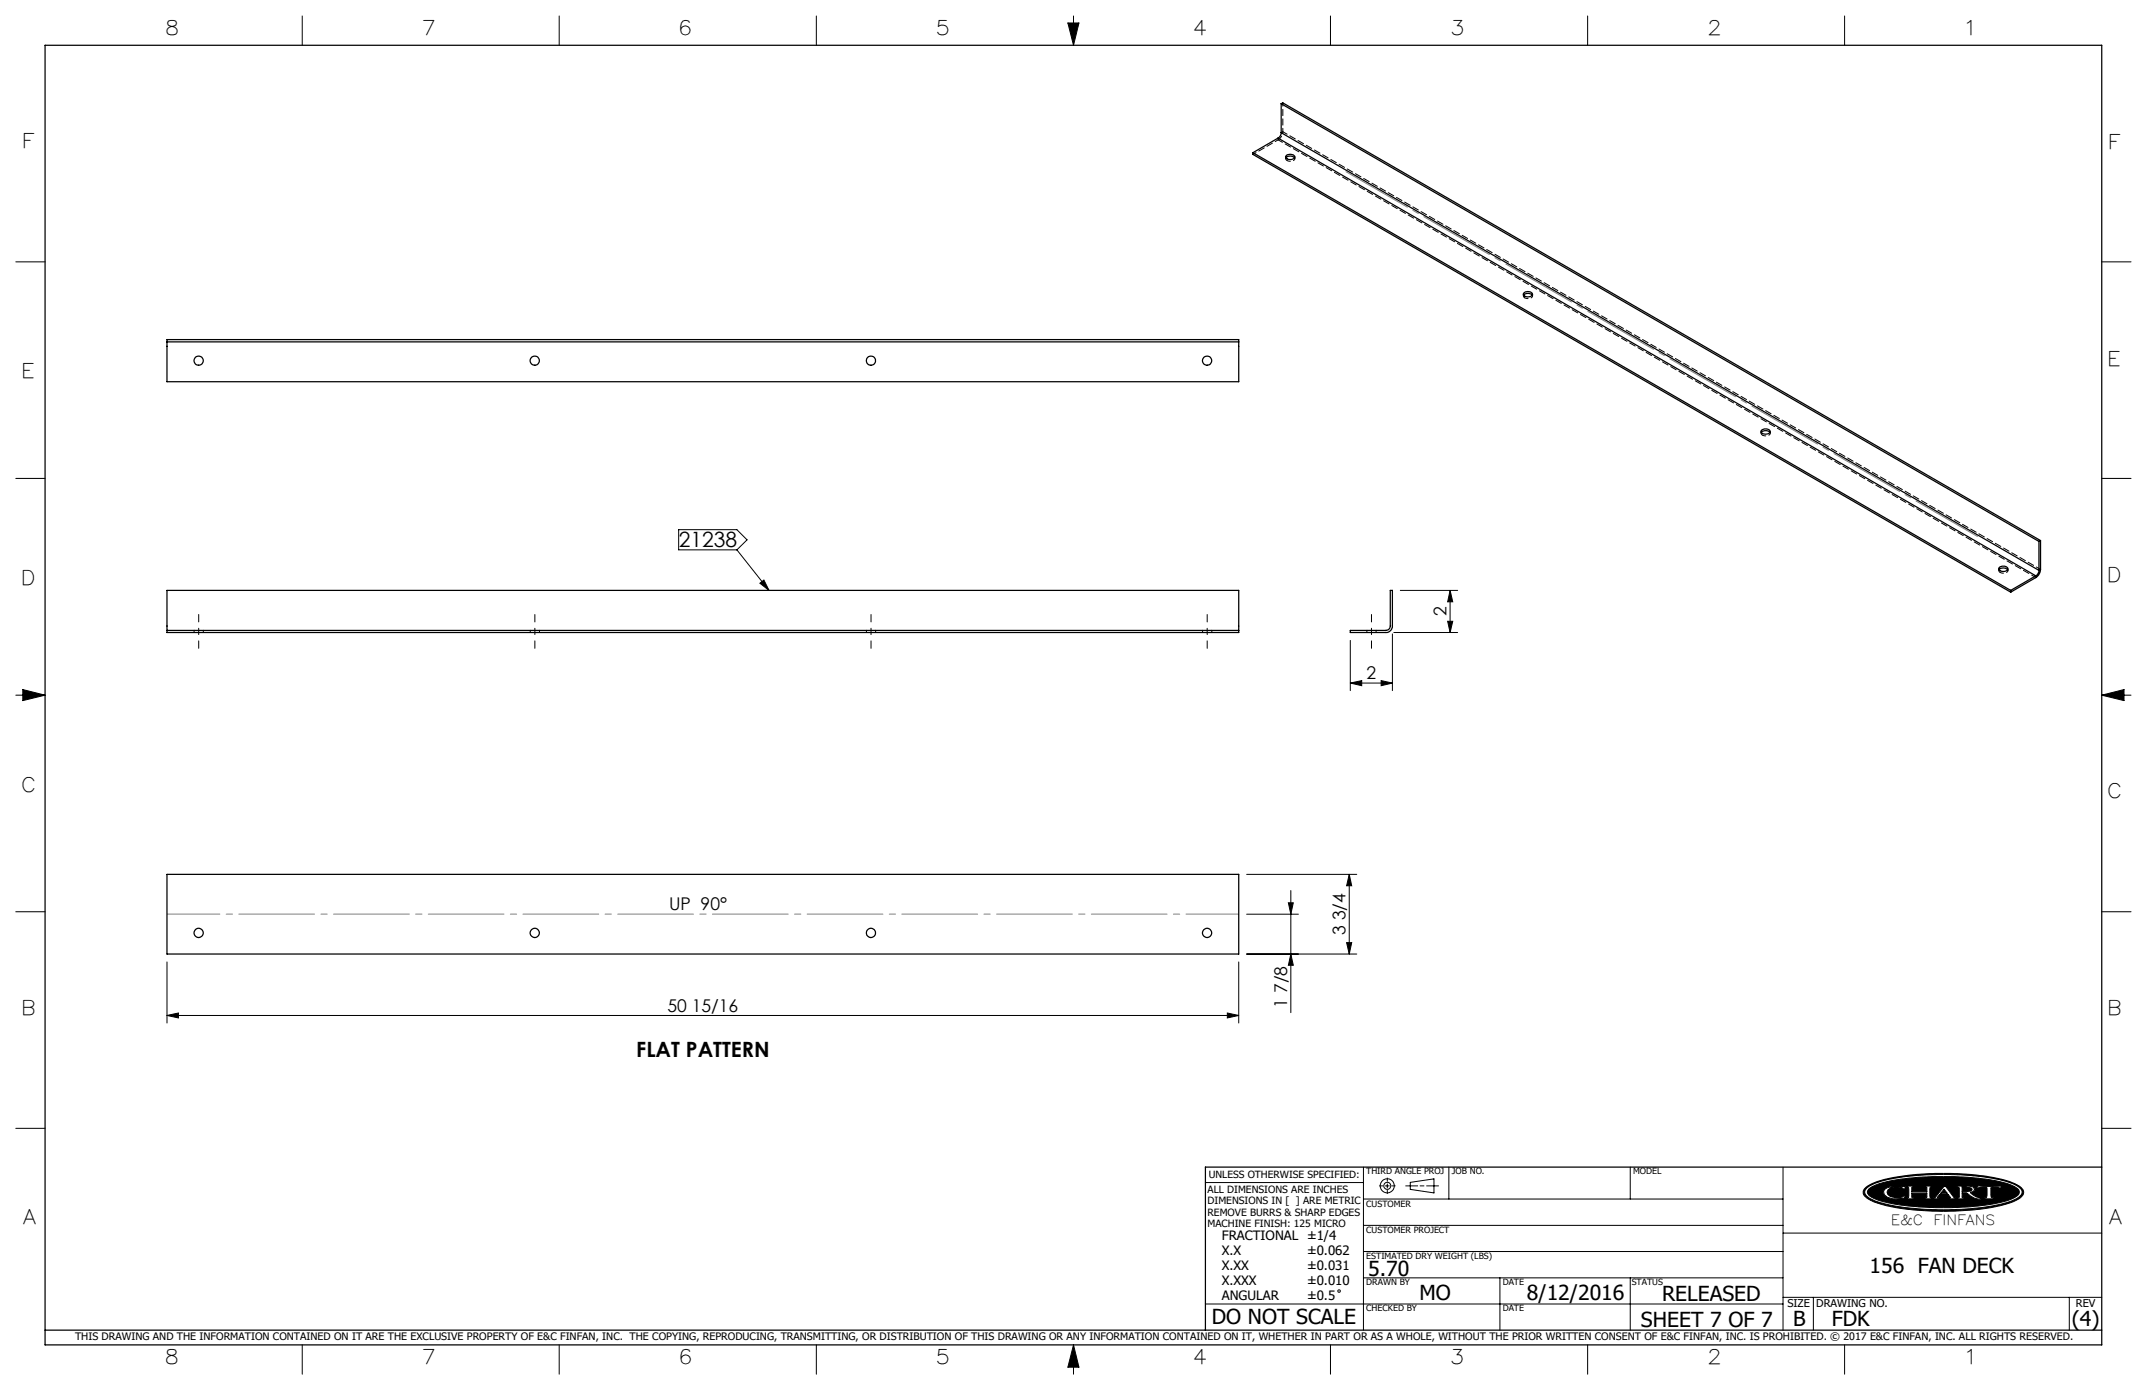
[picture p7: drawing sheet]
<svg xmlns="http://www.w3.org/2000/svg" width="432mm" height="279mm" viewBox="0 0 432 279" stroke-linecap="round" stroke-linejoin="round" font-family="sans-serif">
<g fill="none" stroke="#000" stroke-width=".2">
<path d="M60.8 3.2v5.9M112.5 3.2v5.9M164.2 3.2v5.9M214.8 4.6h2.2l-1.1 4.5zM215.9 3.2v5.9M267.6 3.2v5.9M319.3 3.2v5.9M371 3.2v5.9M3.2 52.6h5.9M422.7 52.6h5.9M3.2 96.2h5.9M422.7 96.2h5.9"/>
<path d="M136.5 106.5h11.7l2 2-2 2h-11.7zM148.2 110.5l6.5 8.2M152.8 117.2l.8-.6 1.1 2.1zM281.6 118.7h11.6M291.6 118.7v8.4M291.6 118.7l.6 2.3h-1.1zM3.2 139.7h5.9M4.6 138.6l4.5 1.1-4.5 1.1zM271.6 137.3l2.3-.5v1zM271.6 128.7v10.1M271.6 137.3h8.4M277.8 136.8l2.2 .5-2.2 .5z"/>
<path d="M280 127.4v11.4M280.3 127.1h12.9M291.1 124.9h1.1l-.6 2.2zM422.7 139.7h5.9M422.7 139.7l4.5-1.1v2.2zM250.7 175.8h22.2M259.6 179v24.6M271.4 175.8v16M271.4 175.8l.5 2.2h-1.1zM3.2 183.3h5.9M33.6 193.4v12.2M249.1 193.4v12.2"/>
<path d="M250.7 183.8h10.4M250.7 191.8h22.2M259.1 181.5h1l-.5 2.3zM259.6 191.8l.5 2.2h-1zM270.8 189.5h1.1l-.5 2.3zM422.7 183.3h5.9M33.6 204.1l2.3-.5v1zM33.6 204.1h215.5M246.8 203.6l2.3 .5-2.3 .5zM3.2 226.8h5.9M242.4 237.7h31.8M274.2 234.6v32.8"/>
<path d="M277.4 238.4h.7M278.6 238.4h.8M279 236.8v.7M279 238v.8M279 239.3v.6M279.9 238.4h.7M282.7 238.4h2.4M283.6 237.7l4.8-.7v2.8l-4.8-.7zM285.6 238.4h.8M286.9 238.4h2.4M291.4 234.6v6.4M327.9 234.6v6.4"/>
<path d="M358.6 234.6v32.8M375.3 238.7a16.2 16.2 0 0 1 7.4-2.3 55.4 55.4 0 0 1 21.3 1.1l1.9 .8a1.36 1.36 0 0 1 1.1 1.1 1.36 1.36 0 0 1-.7 1.4 23 23 0 0 1-9.9 2.4l-.5 .1a53.3 53.3 0 0 1-18.2-1.4 4.1 4.1 0 0 1-3-2 1.17 1.17 0 0 1 .6-1.2zM375.4 238.9a12.3 12.3 0 0 1 6-2.1 59.4 59.4 0 0 1 22.1 .7 4.5 4.5 0 0 1 3.1 1.9 1.36 1.36 0 0 1-.9 1.5 27.8 27.8 0 0 1-10.4 2.1l-1.1 .1a48.8 48.8 0 0 1-17.3-1.8l-1.5-.9a.94 .94 0 0 1 0-1.5zM375.8 239a15.4 15.4 0 0 1 7.6-2.1l3.6-.3 3.3-.1a44.5 44.5 0 0 1 14.2 1.7l.8 .4a1.03 1.03 0 0 1 .8 1 1.03 1.03 0 0 1-.8 1 25.5 25.5 0 0 1-9.5 2l-5 .1a43.6 43.6 0 0 1-13.5-1.6l-1.3-.8a.79 .79 0 0 1-.2-1.3zM379 239.1a5 5 0 0 1 3.5-.6h.7l-.2 .6-.5-.4a3.4 3.4 0 0 0-2.8 .4l-.2 .5 .2 .5a3.1 3.1 0 0 0 2.8 .5l.4-.3h.3l-.2 .5-.7 .1a3.6 3.6 0 0 1-3.3-.8l-.2-.6zM383.5 238.4h1.6v.2l-.6 .1v.8h3v-.8l-.5-.1v-.2h1.5v.2l-.3 .1-.1 .4 .1 1.5v.1l.3 .1v.2h-1.5v-.2h.4l.1-.2v-.8h-3v.8l.1 .2h.5v.2h-1.6v-.2l.3-.1 .1-.1v-1.5v-.4l-.4-.1zM391 239l.6 .9h-1.3zM391 238.4h.3l1.7 2.3 .5 .1v.2h-1.6v-.2l.4-.1-.5-.6h-1.7l-.5 .7h.6v.2h-1.5v-.2l.5-.1zM393.6 238.4h2.3l.9 .2 .3 .4-.2 .5-.7 .2 1.2 .9 1.1 .2v.2a4.2 4.2 0 0 1-2.9-1.1l-1-.1v.9l.6 .1v.2h-1.6v-.2h.3l.2-.2v-1.8l-.5-.2zM394.6 238.6h.9l.9 .2 .2 .3-.2 .3-1.8 .1zM397.9 238.3l1 .2 3.7-.1-.3 .5h-.2l-.1-.2h-1.6l.1 1.9 .6 .2v.2h-2.2v-.2l.7-.2v-1.8l-1.6-.1-.2 .2h-.3zM402.1 238.9h.1"/>
<path d="M422.7 226.8h5.9M274.2 256.9h84.4M274.2 251.6h84.4M274.2 246.3h84.4M274.2 241h84.4M301.7 256.9v10.5M327.9 256.9v10.5M358.6 247.9h64.1M60.8 270.3v5.9M112.5 270.3v5.9M164.2 270.3v5.9M215.9 270.3v5.9"/>
<path d="M215.9 270.3l1.1 4.5h-2.2zM242.4 262.1h116.2M267.6 270.3v5.9M319.3 270.3v5.9M358.6 260.8h64.1M364.7 260.8v6.6M371 270.3v5.9M416.2 260.8v6.6"/>
<circle cx="279" cy="238.4" r=".71"/>
<circle cx="279" cy="238.4" r="1.41"/>
<circle cx="269.3" cy="259.5" r=".25"/>
</g>
<path d="M40 130.3v-6.8M107.6 130.3v-6.8M175.2 130.3v-6.8M242.8 130.3v-6.8M275.8 130.3v-6.8" fill="none" stroke="#000" stroke-width=".2" stroke-dasharray="15.2 1.3 1.3 1.3" stroke-dashoffset="13.7"/>
<g fill="none" stroke="#000" stroke-width=".25">
<path d="M9.1 9.1h413.6v261.2h-413.6zM252 30.7l152.4 88M252 30.7v.3l152.4 88M257 27.8l-5 2.9M257 27.8l152.4 87.9M257.7 26.7a1.29 1.29 0 0 1-.7 1.1M257.7 20.8l152.4 88M257.7 20.8l.3-.1 152.4 88M257.7 20.8v5.9M257.7 26.7l152.4 88M258.6 31.4a1.15 1.15 0 0 1 1.8 .1 1.09 1.09 0 0 1-1.8 0zM258.6 31.7a1.23 1.23 0 0 1 1.7 0"/>
<path d="M306.4 59.3a1.23 1.23 0 0 1 1.8 0M306.5 58.9a1.14 1.14 0 0 1 1.7 .3 1.09 1.09 0 0 1-1.8 0zM33.6 68.7v8h215.5v-8M33.6 68.7v-.4h215.5v.4M33.6 68.7h215.5M354.2 86.9a1.23 1.23 0 0 1 1.8 0M354.3 86.5a1.14 1.14 0 0 1 1.7 .2 1.09 1.09 0 0 1-1.8 0zM402 114.2a1.15 1.15 0 0 1 1.8 .1 1.06 1.06 0 0 1-1.8 0zM402 114.5a1.23 1.23 0 0 1 1.8 0M404.4 118.7v.3M409.4 116.1l-5 2.9M409.4 115.7l-5 3"/>
<path d="M409.4 115.7v.4M410.1 114.7a1.29 1.29 0 0 1-.7 1M410.1 108.8v5.9M410.4 114.5a2.11 2.11 0 0 1-1 1.6M410.4 108.7l-.3 .1M410.4 108.7v5.8M410.4 114.5l-.3 .2M33.6 126.7v-8h215.5v8M33.6 126.7v.4h215.5v-.4M33.6 126.7h215.5M271.6 126.7h7.1a.9 .9 0 0 0 .9-.9v-7.1h.4v7.1a1.33 1.33 0 0 1-1.3 1.3h-7.1zM33.6 175.8h215.5v16h-215.5z"/>
<path d="M422.7 234.6h-180.3v32.8M9.1 267.4h413.6"/>
<circle cx="40" cy="72.5" r=".92"/>
<circle cx="107.5" cy="72.5" r=".92"/>
<circle cx="175.2" cy="72.5" r=".93"/>
<circle cx="242.8" cy="72.5" r=".92"/>
<circle cx="40" cy="187.5" r=".92"/>
<circle cx="107.5" cy="187.5" r=".92"/>
<circle cx="175.2" cy="187.5" r=".93"/>
<circle cx="242.8" cy="187.5" r=".92"/>
</g>
<g fill="#000">
<path d="M383.5 238.4v.2h.3l.1 .2v1.8l-.1 .1-.3 .1v.2h1.6v-.2h-.5l-.1-.2v-.8h3v.9l-.5 .1v.2h1.5v-.2l-.3-.1-.1-.2v-1.6l.1-.3h.3v-.2h-1.5v.2l.5 .1v.8h-3v-.8l.6-.1v-.2zM391 238.4l-1.8 2.3-.5 .1v.2h1.5v-.2h-.6l.5-.7h1.7l.5 .6-.4 .1v.2h1.6v-.2l-.5-.1-1.7-2.3zM393.6 238.4v.2l.5 .2v1.8l-.2 .2h-.3v.2h1.6v-.2l-.6-.1v-.9l1 .1a3.7 3.7 0 0 0 2.9 1.1v-.2a3.4 3.4 0 0 1-2.3-1.1 .68 .68 0 0 0 .8-.2 .68 .68 0 0 0 0-.8l-.7-.3zM397.9 238.3l-.4 .6h.3l.2-.2 1.6 .1v1.8l-.2 .2h-.5v.2h2.2v-.2h-.5l-.2-.3v-1.7l1.6-.1 .1 .2h.2l.3-.5-4 .1zM375.8 239a13.3 13.3 0 0 1 6.5-2l2.7-.3 3.8-.2 7.5 .2a24.3 24.3 0 0 1 9.1 2 1.01 1.01 0 0 1 .7 .9 1.01 1.01 0 0 1-.7 1 21.9 21.9 0 0 1-8.6 1.9l-3.9 .2h-4.1l-3.8-.2a21.2 21.2 0 0 1-8.8-2l-.4-.3-.2-.5zM379.1 239a1.04 1.04 0 0 0 .7 1.7 7 7 0 0 0 3.2 .1l.2-.5h-.3l-.5 .4a2.56 2.56 0 0 1-2.8-.8 1.28 1.28 0 0 1 1.4-1.3h.2a1.49 1.49 0 0 1 1.4 .2l.4 .3 .2-.6h-.6a4.7 4.7 0 0 0-3.5 .5zM375.3 238.7a17.5 17.5 0 0 1 7.8-2.4l5.1-.4h4.8a34.5 34.5 0 0 1 12.5 2.2l.4 .2a1.36 1.36 0 0 1 .9 2 9.1 9.1 0 0 1-5.1 2.2l-.4 .1a58.1 58.1 0 0 1-23.1-.6 5.6 5.6 0 0 1-3.4-1.9v-.8zM375.3 238.9a1.14 1.14 0 0 0 .6 1.9 24 24 0 0 0 9.3 2.1l4.6 .3 3.7-.1a33.7 33.7 0 0 0 11.9-2.1l.4-.2a1.19 1.19 0 0 0 .9-1.2 1.19 1.19 0 0 0-.9-1.1 21.6 21.6 0 0 0-8.8-2.1l-5.1-.3-4.7 .1a30.2 30.2 0 0 0-11.1 2.1z" fill-rule="evenodd"/>
<path d="M215.9 270.3l-1.1 4.5h2.2zM214.8 4.6h2.2l-1.1 4.5zM4.6 138.6l4.5 1.1-4.5 1.1zM422.7 139.7l4.5-1.1v2.2zM391 239l-.7 .9h1.3zM394.6 238.6v.9l1.7-.1a.38 .38 0 0 0 .3-.4 .38 .38 0 0 0-.5-.3z" fill-rule="evenodd"/>
</g>
<path d="M249.1 183.7h-215.5" fill="none" stroke="#808080" stroke-width=".2" stroke-dasharray="15.2 1.3 1.3 1.3" stroke-dashoffset="4.6"/>
<path d="M397.7 107.8l-127-73.3" fill="none" stroke="#808080" stroke-width=".2" stroke-dasharray="15.2 1.3 1.3 1.3" stroke-dashoffset="1"/>
<g fill="#000">
<path d="M152.8 117.2l.8-.6 1.1 2.1z"/>
<path d="M271.6 137.3l2.3-.5v1zM277.8 136.8l2.2 .5-2.2 .5z"/>
<path d="M291.1 124.9h1.1l-.6 2.2zM291.6 118.7l.6 2.3h-1.1z"/>
<path d="M259.1 181.5h1l-.5 2.3zM259.6 191.8l.5 2.2h-1zM271.4 175.8l.5 2.2h-1.1zM270.8 189.5h1.1l-.5 2.3z"/>
<path d="M246.8 203.6l2.3 .5-2.3 .5zM33.6 204.1l2.3-.5v1z"/>
</g>
<g fill="none" stroke="#000" stroke-width=".2" stroke-dasharray="1.3 .6">
<path d="M257.1 27.8v.3M257.7 26.7l.3-.2M258.6 31.5v.4M260.4 31.9v-.4M306.4 59.1v.4M308.2 59.5v-.4M354.2 86.7v.4M356 87.1v-.4M402 114.3v.4M403.8 114.7v-.4M39 126.7v.4M40.9 127.1v-.4"/>
<path d="M106.6 126.7v.4M108.5 127.1v-.4M174.3 126.7v.4M176.1 127.1v-.4M241.9 126.7v.4M243.7 127.1v-.4M274.9 126.7v.4M276.8 127.1v-.4"/>
</g>
<path d="M252 31l5.1-2.9M258 20.7v5.8M258.8 32.3a.96 .96 0 0 0 1.6-.5v-.1M306.6 59.9a.96 .96 0 0 0 1.6-.6M354.5 87.5a.96 .96 0 0 0 1.5-.6M402.3 115.1a.96 .96 0 0 0 1.5-.6" fill="none" stroke="#000" stroke-width=".2" stroke-dasharray="1.3 .6" stroke-dashoffset=".6"/>
<path d="M258.6 31.7v.3l.2 .3M306.4 59.3v.3l.2 .3M354.2 86.9v.3l.3 .3M402 114.5v.3l.3 .3M409.5 116.1l-152.4-88M410.4 114.5l-152.4-88" fill="none" stroke="#000" stroke-width=".2" stroke-dasharray="1.3 .6" stroke-dashoffset=".3"/>
<path d="M258 26.5a2.08 2.08 0 0 1-.9 1.6" fill="none" stroke="#000" stroke-width=".2" stroke-dasharray="1.3 .6" stroke-dashoffset="1"/>
<g font-size="4.2">
<text x="136.5" y="110">21238</text>
<text x="128" y="212.4">FLAT PATTERN</text>
<text x="275.2" y="256.5">5.70</text>
<text x="376" y="255.9">156 FAN DECK</text>
<text x="285.5" y="261.4">MO</text>
<text x="307.1" y="261.3">8/12/2016</text>
<text x="334.3" y="261.6">RELEASED</text>
<text x="243.7" y="266.1">DO NOT SCALE</text>
<text x="330" y="266.7">SHEET 7 OF 7</text>
<text x="360.6" y="266.5">B</text>
<text x="368.4" y="266.6">FDK</text>
<text x="416.7" y="266.5">(4)</text>
</g>
<g font-size="4">
<text x="33.6" y="7.1">8</text>
<text x="85.2" y="7.1">7</text>
<text x="137" y="7.1">6</text>
<text x="188.6" y="7.1">5</text>
<text x="240.3" y="7.1">4</text>
<text x="292.1" y="7.1">3</text>
<text x="343.8" y="7.1">2</text>
<text x="395.7" y="7.1">1</text>
<text x="4.9" y="29.8">F</text>
<text x="424.5" y="29.9">F</text>
<text x="4.8" y="76">E</text>
<text x="424.3" y="73.5">E</text>
<text x="4.7" y="117.7">D</text>
<text x="424.2" y="116.9">D</text>
<text x="4.7" y="159.3">C</text>
<text x="424.2" y="160.4">C</text>
<text x="4.8" y="204">B</text>
<text x="424.3" y="204">B</text>
<text x="4.8" y="246.1">A</text>
<text x="424.3" y="246">A</text>
<text x="33.6" y="274.3">8</text>
<text x="85.2" y="274.3">7</text>
<text x="137" y="274.3">6</text>
<text x="188.6" y="274.3">5</text>
<text x="240.3" y="274.3">4</text>
<text x="292.1" y="274.3">3</text>
<text x="343.8" y="274.3">2</text>
<text x="395.8" y="274.3">1</text>
</g>
<g font-size="3.5">
<text x="290.9" y="123.9" transform="rotate(-90 290.9 123.9)">2</text>
<text x="274.9" y="136.5">2</text>
<text x="134.6" y="183">UP 90°</text>
<text x="270.6" y="187.9" transform="rotate(-90 270.6 187.9)">3 3/4</text>
<text x="134.3" y="203.3">50 15/16</text>
<text x="258.9" y="202.6" transform="rotate(-90 258.9 202.6)">1 7/8</text>
</g>
<g font-size="2.8">
<text x="380.3" y="246.2">E&amp;C</text>
<text x="388.9" y="246.2">FINFANS</text>
</g>
<g font-size="2.6">
<text x="245.7" y="249.3">FRACTIONAL ±1/4</text>
<text x="245.7" y="252.3">X.X</text>
<text x="245.7" y="255.3">X.XX</text>
<text x="262.9" y="252.3">±0.062</text>
<text x="262.9" y="255.3">±0.031</text>
<text x="245.7" y="258.3">X.XXX</text>
<text x="245.7" y="261.3">ANGULAR</text>
<text x="262.9" y="258.3">±0.010</text>
<text x="262.9" y="261.3">±0.5</text>
</g>
<g font-size="2.2">
<text x="359.5" y="262.8">SIZE</text>
<text x="365.3" y="262.7">DRAWING NO.</text>
<text x="417.5" y="262.8">REV</text>
</g>
<text font-size="2.1" x="15.1" y="269.4">THIS DRAWING AND THE INFORMATION CONTAINED ON IT ARE THE EXCLUSIVE PROPERTY OF E&amp;C FINFAN, INC. THE COPYING, REPRODUCING, TRANSMITTING, OR DISTRIBUTION OF THIS DRAWING OR ANY INFORMATION CONTAINED ON IT, WHETHER IN PART OR AS A WHOLE, WITHOUT THE PRIOR WRITTEN CONSENT OF E&amp;C FINFAN, INC. IS PROHIBITED. © 2017 E&amp;C FINFAN, INC. ALL RIGHTS RESERVED.</text>
<g font-size="2">
<text x="242.9" y="239.8">ALL DIMENSIONS ARE INCHES</text>
<text x="243.1" y="236.8">UNLESS OTHERWISE SPECIFIED:</text>
<text x="242.9" y="242.1">DIMENSIONS IN [ ] ARE METRIC</text>
<text x="242.9" y="244.4">REMOVE BURRS &amp; SHARP EDGES</text>
<text x="242.9" y="246.7">MACHINE FINISH: 125 MICRO</text>
</g>
<g font-size="1.7">
<text x="274.8" y="236.1">THIRD ANGLE PROJ</text>
<text x="292" y="236.1">JOB NO.</text>
<text x="328.5" y="236.1">MODEL</text>
<text x="274.8" y="242.5">CUSTOMER</text>
<text x="274.8" y="247.8">CUSTOMER PROJECT</text>
<text x="274.8" y="253.1">ESTIMATED DRY WEIGHT (LBS)</text>
<text x="274.8" y="258.3">DRAWN BY</text>
<text x="274.8" y="263.6">CHECKED BY</text>
<text x="302.2" y="263.6">DATE</text>
<text x="302.2" y="258.3">DATE</text>
<text x="328.2" y="258.3">STATUS</text>
</g>
</svg>
